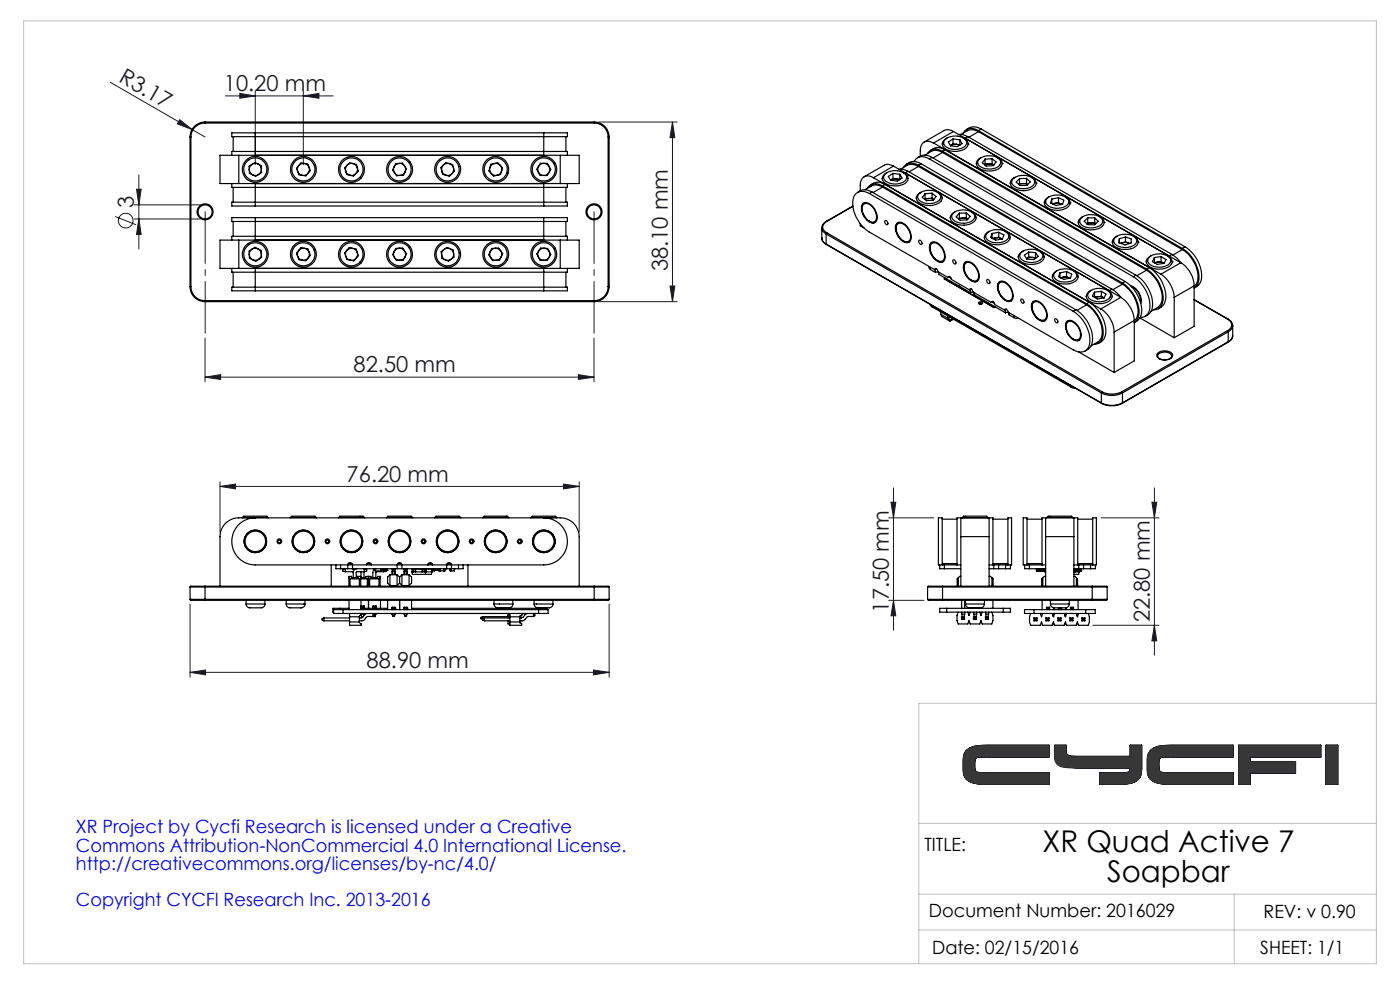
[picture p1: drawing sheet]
<svg xmlns="http://www.w3.org/2000/svg" width="297mm" height="210mm" viewBox="0 0 297 210" stroke-linecap="round" stroke-linejoin="round" font-family="sans-serif">
<g fill="none" stroke="#191924" stroke-width=".21">
<path d="M23.4 17.5l20.1 11.6M50.9 19.8l3.3 .5-3.3 .5zM54.2 19.3v15.7M64.3 19.3v15.7M29.5 37.1v15.7M38.1 25.4l2.6 2.1-3.1-1.2zM47.8 20.3h22.9M64.3 20.3l3.4-.5v1zM127 25.9h16.7M142.7 25.9l.5 3.3h-1.1zM142.7 25.9v38.1M24.4 45.9l4.5 1.8"/>
<path d="M28.5 43.5h14M28.5 46.5h14M29 40.1h1l-.5 3.4zM29.5 46.5l.5 3.2h-1zM43.5 71.7v9.3M122.7 79.5l3.3 .5-3.3 .5zM126 71.7v9.3M127 64h16.7M142.1 60.7h1.1l-.5 3.3zM43.5 80l3.3-.5v1zM43.5 80h82.5M46.7 103.2l3.3-.5v1z"/>
<path d="M46.7 102.2v10.6M46.7 103.2h76.2M119.6 102.7l3.3 .5-3.3 .5zM122.9 102.2v10.6M188.5 109.8h9.6M189 106.5h1l-.5 3.3zM189.5 103.5v30.2M233.6 109.8h12.3M244.4 106.5h1l-.5 3.3zM244.9 103.5v35.5M40.3 128.1v15.5M129.2 128.1v15.5"/>
<path d="M188.5 127.3h7.5M189.5 127.3l.5 3.3h-1zM231.8 132.6h14.1M244.9 132.6l.5 3.4h-1zM40.3 142.6l3.3-.5v1zM40.3 142.6h88.9M125.9 142.1l3.3 .5-3.3 .5zM209.3 158.1a7.1 7.1 0 0 0-4.4 1.1l-.4 .8-.2 1.1M209.3 158.1a6.8 6.8 0 0 0-4.2 1l-.5 .6-.3 1.4M209.3 158.1h13.2v2.5h-13.2M223.7 158.1v1.5a2.49 2.49 0 0 0 2.5 3.2l13.5 .1M223.7 158.1v.9a3.1 3.1 0 0 0 2.4 3.7l2.2 .2h11.4"/>
<path d="M223.7 158.1h2.5v1.5M226.2 159.6v.1a.99 .99 0 0 0 1.1 .7h1M226.2 159.6l.1 .4a1.53 1.53 0 0 0 1.4 .4h.6M248.4 158.1a7.1 7.1 0 0 0-4.4 1.1l-.6 1.2v.7M248.4 158.1a6.8 6.8 0 0 0-4.2 1l-.5 .6-.3 1.4M248.4 158.1h13.2v2.5h-13.2M262.7 158.1h17.5v2.5h-15v.9h9.6v2.5h-9.6v2.4h-2.5zM281.3 158.1h2.5v8.3h-2.5zM204.3 163.4a2.61 2.61 0 0 0 2.3 2.7l2.7 .3M204.3 163.4a2.76 2.76 0 0 0 2.9 2.9l2.1 .1M204.3 161.1v2.3M206.8 162.8l.1 .6a2.7 2.7 0 0 0 2.4 .5"/>
<path d="M206.8 162.8a.92 .92 0 0 0 1 1.1h1.5M206.8 161.7v1.1M209.3 160.6l-2.1 .1-.3 .3-.1 .7M209.3 160.6h-1a1.06 1.06 0 0 0-1.4 .6l-.1 .5M209.3 163.9h13.2v2.5h-13.2M228.3 160.4h11.4v-2.3h2.5v4.9M237.2 163.9h-3.9v2.5h3.9M239.7 162.9l-.1 .6-.1 .3-2.3 .1M239.7 162.9l-.1 .7a1.44 1.44 0 0 1-1.4 .3h-1M242.2 163a2.68 2.68 0 0 1-2.2 3.1l-2.8 .3M242.2 163a2.78 2.78 0 0 1-2.9 3.3l-2.1 .1M243.4 161.1v2.3"/>
<path d="M243.4 163.4a2.61 2.61 0 0 0 2.2 2.7l2.8 .3M243.4 163.4a2.76 2.76 0 0 0 2.9 2.9l2.1 .1M245.9 162.4v1a2.7 2.7 0 0 0 2.5 .5M245.9 162.4a1.06 1.06 0 0 0 .9 1.5h1.6M245.9 161.7v.7M248.4 160.6l-2.2 .1-.2 .3-.1 .7M248.4 160.6h-1a1.06 1.06 0 0 0-1.5 .6v.5M248.4 163.9h13.2v2.5h-13.2"/>
<circle cx="26.7" cy="46.8" r="1.56"/>
</g>
<path d="M43.5 44.9v25.8M126 44.9v25.8" fill="none" stroke="#191924" stroke-width=".21" stroke-dasharray="15.2 1.3 1.3 1.3" stroke-dashoffset="4.3"/>
<path d="M5 4.4h287v200h-287zM292 149.2h-97.1v55.2M194.9 174.7h97.1M194.9 197.3h97.1M194.9 189.7h97.1M261.8 189.7v14.7" fill="none" stroke="#c0c0c0" stroke-width=".21"/>
<g fill="#191924">
<path d="M38.1 25.4l2.6 2.1-3.1-1.2z"/>
<path d="M43.5 80l3.3-.5v1zM122.7 79.5l3.3 .5-3.3 .5z"/>
<path d="M46.7 103.2l3.3-.5v1zM119.6 102.7l3.3 .5-3.3 .5zM40.3 142.6l3.3-.5v1zM125.9 142.1l3.3 .5-3.3 .5z"/>
<path d="M142.7 25.9l.5 3.3h-1.1zM142.1 60.7h1.1l-.5 3.3zM29 40.1h1l-.5 3.4zM29.5 46.5l.5 3.2h-1zM244.4 106.5h1l-.5 3.3zM244.9 132.6l.5 3.4h-1zM189 106.5h1l-.5 3.3zM189.5 127.3l.5 3.3h-1z"/>
<path d="M50.9 19.8l3.3 .5-3.3 .5zM64.3 20.3l3.4-.5v1z"/>
</g>
<path d="M205 159.1a7.1 7.1 0 0 1 4.3-1h13.2v2.5h-14.8l-.8 .3-.1 .7 .1 1.8 .5 .5h15.1v2.5l-14.7-.1a3.1 3.1 0 0 1-3.4-2.2v-3.7zM223.7 158.1h2.5v1.6l.1 .3 .4 .3 1.1 .1h11.9v-2.3h2.5v4.9a2.83 2.83 0 0 1-3 3.3l-5.9 .1v-2.5h5.9l.4-.3 .1-.7h-11.6a5 5 0 0 1-4-.9l-.3-.5-.1-1zM281.3 158.1h2.5v8.3h-2.5zM244.1 159.1a7 7 0 0 1 4.3-1h13.2v2.5h-15.1l-.5 .3-.1 2.3a1.01 1.01 0 0 0 1.4 .7h14.3v2.5l-14.8-.1a3.1 3.1 0 0 1-3.4-2.2v-3a2.6 2.6 0 0 1 .7-2zM262.7 158.1h17.5v2.5h-15v.9h9.6v2.5h-9.6v2.4h-2.5z" fill-rule="evenodd" fill="#373737"/>
<g fill="none" stroke="#000" stroke-width=".25">
<path d="M40.3 29.1h.2M40.3 29.1v31.7M40.5 29.1v31.7M43.5 25.9v.2M43.5 25.9a3.1 3.1 0 0 0-3.2 3.2M43.5 26.1a2.95 2.95 0 0 0-3 3M43.5 26.1h82.5M43.5 25.9h82.5M49.2 32.9v-.8h71.2v.8M49.2 38.9v.8h71.2v-.8M49.5 29v3.1M49.5 39.7v3.2"/>
<path d="M50.7 32.9h-4v6h4M50.7 32.9h68.2M50.7 38.9h68.2M50.7 32.9v6M52.8 35.3l1.3-.8 1.3 .6 .1 1.5-1.3 .8-1.3-.6zM54.2 28.2h-5v.8h71.2v-.8h-5M54.2 28.2v4.7M54.2 38.9v4.8M54.2 28.2h61.2M63.9 34.6l1.4 .2 .5 1.4-.9 1.1-1.5-.2-.5-1.4zM74.2 34.5l1.4 .4 .4 1.4-1 1.1-1.4-.4-.5-1.4zM83.9 34.7l1.5-.1 .8 1.2-.6 1.3-1.5 .2-.8-1.2z"/>
<path d="M94.6 34.5l1.4 .4 .4 1.4-1.1 1.1-1.4-.4-.4-1.4zM104.1 34.8l1.5-.3 1 1.1-.4 1.4-1.5 .4-1-1.1zM114.7 34.6l1.4 .1 .7 1.3-.7 1.2h-1.5l-.7-1.3zM115.4 28.2v4.7M115.4 38.9v4.8M118.9 32.9h4v6h-4M118.9 32.9v6M120.1 29v3.1M120.1 39.7v3.2M126 25.9v.2M126 26.1a2.95 2.95 0 0 1 3 3M126 25.9a3.2 3.2 0 0 1 3.2 3.2"/>
<path d="M129 29.1h.2M129 29.1v31.7M129.2 29.1v31.7M184.7 39.2l.7-.4a2.31 2.31 0 0 1 2.4 .3l-.6 .3M185.3 37.7a1.72 1.72 0 0 0-2-.2 1.72 1.72 0 0 0-.8 1.8v1.2M185.3 37.7l48.2 27.8M187.1 37.8v.1M187.2 39.7a2.13 2.13 0 0 0-2.3-.2l-1.4 .7M187.2 39.4a2.13 2.13 0 0 0-3.2 .6M187.2 39.7l43.3 25M187.2 39.4l43.3 25M187.2 39.7l-2 1.1"/>
<path d="M187.8 36.9a3.4 3.4 0 0 1 4.4 .3 1.16 1.16 0 0 1-.9 1.6 3.4 3.4 0 0 1-3.7-.7 .93 .93 0 0 1 .2-1.2zM188.2 36.6a1.24 1.24 0 0 0-1 1.1 1.24 1.24 0 0 0 .8 1.3 3.8 3.8 0 0 0 4.4-.5 1.27 1.27 0 0 0-.8-1.9M188.9 38.2h.1M189.4 36.8l-.9 .6 .4 .8M189.4 36.8l1.5 .2M189.4 36.8v1.1M189.4 37.9l-.5 .3M189.4 37.9l.8 .1M189.5 35.2a1.98 1.98 0 0 0-1.9-.1l-4.3 2.4M189.5 35.2l48.3 27.9M189.5 35.2l-4.2 2.5M190.2 38l.6 .2"/>
<path d="M190.2 38l-1.3 .2M190.2 38l.7 .1M190.7 35.9a2.67 2.67 0 0 1 1.9 .4M190.9 37l.4 .8-.9 .6-1.5-.2M190.9 38.1h.1M190.9 37v1.1M192.6 36.3l-.6 .4M192.6 36.3l43.3 25M192.7 37.8v.1M194.8 35.1a2.08 2.08 0 0 0-3.2 .5M194.8 35.3a2.34 2.34 0 0 0-2.3-.2l-1.4 .8M194.8 35.1l43.3 24.9"/>
<path d="M194.8 35.3l43.3 25M194.8 35.3l-2 1.2M195.2 33.2a2.36 2.36 0 0 1 2.5 .2M195.2 33.2l-.5 .3M195.4 34.7a2.49 2.49 0 0 0-3.1 .1M195.4 34.7l-.6 .4M195.4 34.7l43.3 25M197.2 33.7a2.1 2.1 0 0 0-3.3 .5M197.2 33.7l43.2 25M197.7 33.4l-.5 .3M197.7 33.4l43.3 25M198 30.3a1.72 1.72 0 0 0-2-.2 1.72 1.72 0 0 0-.8 1.9v1.2"/>
<path d="M198 30.3l48.3 27.9M199.9 30.5h.1M200 32.3a2.34 2.34 0 0 0-2.4-.2l-1.4 .8M200 32.1a2.16 2.16 0 0 0-3.3 .5M200 32.3l43.2 25M200 32.1l43.2 25M200 32.3l-2.1 1.2M200.5 29.6a3.3 3.3 0 0 1 4.5 .2 1.16 1.16 0 0 1-.9 1.6 3.4 3.4 0 0 1-3.8-.7 .88 .88 0 0 1 .2-1.1zM200.5 31.8a2.49 2.49 0 0 0-3.1 0M200.5 31.8l-.5 .3M200.5 31.8l43.3 25M200.9 29.3a1.25 1.25 0 0 0-1 1.1 1.25 1.25 0 0 0 .8 1.2 3.9 3.9 0 0 0 4.5-.5 1.27 1.27 0 0 0-.8-1.8"/>
<path d="M201.7 30.9h-.1M202.2 29.5l-1 .6 .4 .8M202.2 29.5l1.4 .2M202.2 29.5v1M202.2 30.5l-.5 .4M202.2 30.5l.7 .1M202.3 27.9a2.16 2.16 0 0 0-2-.2l-4.3 2.5M202.3 27.9l48.2 27.8M202.3 27.9l-4.3 2.4M202.9 30.6l.6 .2M202.9 30.6l-1.2 .3M202.9 30.6l.7 .1"/>
<path d="M203.4 28.5a2.84 2.84 0 0 1 1.9 .5M203.6 29.7l.5 .8-1 .6-1.5-.2M203.6 30.7l.1 .1M203.6 29.7v1M205.3 29l-.5 .3M205.3 29l43.3 25M205.4 30.5h.1M207.1 34.7h.1M207.6 27.7a2.08 2.08 0 0 0-3.2 .5M207.6 27.9a2.42 2.42 0 0 0-2.4-.2l-1.4 .8M207.6 27.7l43.2 25M207.6 27.9l43.2 25"/>
<path d="M207.6 27.9l-2.1 1.2M207.6 33.9a3.4 3.4 0 0 1 4.5 0 1.19 1.19 0 0 1-1 1.8 3.1 3.1 0 0 1-3.6-1l-.1-.3zM208.1 33.4a1.29 1.29 0 0 0-1 1.4 1.29 1.29 0 0 0 1.1 1.2 3.5 3.5 0 0 0 4.3-.9 1.3 1.3 0 0 0-.9-1.7M208.1 27.4a2.56 2.56 0 0 0-3 .1M208.1 27.4l-.5 .3M208.1 27.4l43.3 24.9M209 33.8v1M209 34.8l-.1 .2M210.5 34.7l.3 .3-.7-.2-1.1 .2M210.5 33.7v1M210.5 33.7l-1.5 .1M210.5 33.7l.8 .7-.6 .7-1.5 .1-.8-.7 .6-.7"/>
<path d="M210.5 34.7l-1.5 .1M212.6 34.7h.1M214.3 38.9h.1M214.9 37.9a3.5 3.5 0 0 1 4.5 .3 1.31 1.31 0 0 1-1.3 1.7 2.92 2.92 0 0 1-3.5-1.1zM215.3 37.6a1.3 1.3 0 0 0-1 1.4 1.3 1.3 0 0 0 1.3 1.2 3.4 3.4 0 0 0 4.2-1.1 1.5 1.5 0 0 0-1-1.5M216.3 38.9l-.2 .2 .8-.2 1.1 .2M216.3 38.9h1.5M216.3 37.9v1M217.8 37.8l.7 .8-.7 .7-1.4 .1-.8-.8 .7-.7M217.8 37.8l-1.5 .1M217.8 38.9l.2 .2M217.8 37.8v1.1"/>
<path d="M219.8 38.9h.1M49.2 56.9v.8h71.2v-.8M49.2 50.9v-.8h71.2v.8M49.5 47v3.1M49.5 57.7v3.2M50.7 50.9h-4v6h4M50.7 56.9h68.2M50.7 50.9h68.2M50.7 50.9v6M52.8 53.3l1.3-.9 1.3 .7 .1 1.5-1.2 .8-1.4-.7zM54.2 43.7h-5v-.8h71.2v.8h-5M54.2 46.2h-5v.8h71.2v-.8h-5"/>
<path d="M54.2 46.2v4.7M54.2 56.9v4.8M54.2 43.7h61.2M54.2 46.2h61.2M63.8 52.6l1.5 .2 .5 1.4-.9 1.1-1.5-.2-.5-1.4zM74.1 52.5l1.4 .3 .5 1.4-1 1.1-1.4-.3-.5-1.4zM84 52.7l1.4-.1 .9 1.3-.8 1.3h-1.4l-.8-1.2zM93.6 53.4l1.2-.9 1.3 .5 .2 1.5-1.2 .9-1.3-.6zM104.4 52.7l1.4-.1 .8 1.2-.6 1.4-1.5 .1-.8-1.3zM114.7 52.6l1.5 .1 .6 1.3-.7 1.2h-1.5l-.7-1.3zM115.4 46.2v4.7M115.4 56.9v4.8"/>
<path d="M118.9 50.9h4v6h-4M118.9 50.9v6M120.1 47v3.1M120.1 57.7v3.2M174.3 50.4a1.46 1.46 0 0 0 1 1.4M174.3 48.4v2.1a1.47 1.47 0 0 0 1 1.3M175.3 51.8h.1M175.3 49.6l58.3 33.8M175.3 51.8l58.3 33.7M175.3 49.6v2.2M175.3 46.9a1.43 1.43 0 0 0-1 1.4 1.43 1.43 0 0 0 1 1.3M175.3 46.9l.1 .1"/>
<path d="M175.3 51.8l58.4 33.7M175.4 47a1.26 1.26 0 0 0-.9 1.2 1.26 1.26 0 0 0 .9 1.2M175.4 49.4l-.1 .2M175.4 49.4l58.4 33.7M180.9 43.7l-5.6 3.2M180.9 43.8l-5.5 3.2M182.5 40.5a2.36 2.36 0 0 1 2.5 .2M182.5 40.5l-.6 .3M182.5 47.4v.5l.8 .5M183 43.6a1.06 1.06 0 0 1 1.7 0 2.73 2.73 0 0 1 .9 3.3 1.91 1.91 0 0 1-2.4-1.3l-.3-.9zM183.1 43.2a1.56 1.56 0 0 1 2.2 .7 2.59 2.59 0 0 1 .5 3.2 1.37 1.37 0 0 1-1.9-.4 2.97 2.97 0 0 1-.8-3.5zM183.3 43.1a2.49 2.49 0 0 0 .5 3.4 1.71 1.71 0 0 0 1.9 .7"/>
<path d="M184.4 41.1a2.13 2.13 0 0 0-2.3-.3 2.13 2.13 0 0 0-1.2 2 7.6 7.6 0 0 0 3.5 6.4l13.9 8M184.4 41.1l43.3 24.9M185 40.7l-.6 .4M185 40.7l43.2 25M187.8 46.8a.51 .51 0 0 1 .5 .3 .51 .51 0 0 1-.1 .6l-.4-.3zM190.3 47.4a1.37 1.37 0 0 1 1.9 .4 2.97 2.97 0 0 1 .8 3.5 1.56 1.56 0 0 1-2.2-.8 2.6 2.6 0 0 1-.5-3.1zM190.4 47.5a1.55 1.55 0 0 1 2.2 1l.5 1.3a1.09 1.09 0 0 1-.4 1.4 1.09 1.09 0 0 1-1.4-.3 3 3 0 0 1-1-3.2zM190.5 47.3a2.79 2.79 0 0 0 1.2 3.9l.5 .2 .7-.1M194.4 42h.1M194.9 41.2a3.3 3.3 0 0 1 4.6 .3 1.33 1.33 0 0 1-1.2 1.5 3.1 3.1 0 0 1-3.6-.9v-.3zM194.9 51a.47 .47 0 0 1 .6 .2 .47 .47 0 0 1-.1 .6l-.4-.3zM195.4 40.8a1.29 1.29 0 0 0-1 1.3 1.29 1.29 0 0 0 1.1 1.2 3.6 3.6 0 0 0 4.3-.9 1.31 1.31 0 0 0-.9-1.6"/>
<path d="M196.3 41.1v1M196.3 42.1l-.1 .2M197 42.1l-.8 .2M197 42.1h-.7M197.1 56.5l.1 .5 .2 .2M197.4 57.2l1 .6M197.4 56.7v.5M197.5 51.5a1.36 1.36 0 0 1 1.9 .4 2.97 2.97 0 0 1 .8 3.5 1.36 1.36 0 0 1-1.9-.4 2.97 2.97 0 0 1-.8-3.5zM197.6 51.7a1.85 1.85 0 0 1 2.5 1.3l.2 .9a1.07 1.07 0 0 1-.4 1.5 1.07 1.07 0 0 1-1.4-.4 2.73 2.73 0 0 1-.9-3.3zM197.7 51.4a2.61 2.61 0 0 0 .8 3.7l.9 .5 .7-.1M197.7 42l.4 .4-.4-.3h-.7M197.7 41l-1.4 .1"/>
<path d="M197.7 41l.9 .7-.6 .8-1.5 .1-.8-.7 .6-.8M197.7 41v1M197.7 42l-.7 .1M198.3 57.2l.1-.2h.2l.4 .6 2.1 1.3M198.4 57.8h.8v.4l6.7 3.9M198.4 57.1v.7M198.5 57.1l.2-.1-.4 .2M199.9 42h.1M200.3 59.2l10.6 6M200.3 59.2l10.6 6.1M200.6 59l-.3 .2M200.9 59.2l-.2 .1"/>
<path d="M201.1 58.9l.1-.3 .3 .1 .3 .6 3.9 2.2M201.3 58.8l.5 .2M201.4 59.5v.3M201.5 58.7l-.4 .2M201.6 46.2h.1M202.1 45.3a3.4 3.4 0 0 1 4.5 .1 1.23 1.23 0 0 1-1.1 1.8 3 3 0 0 1-3.6-1zM202.1 55.2a.47 .47 0 0 1 .6 .2 .47 .47 0 0 1-.1 .6l-.4-.3zM202.6 44.9a1.26 1.26 0 0 0-1 1.2 1.26 1.26 0 0 0 .9 1.3 3.8 3.8 0 0 0 4.4-.7 1.24 1.24 0 0 0-.8-1.8M203.5 45.2v1.1M203.5 46.3l-.1 .2M203.5 46.3h.8M204.3 46.3l-.9 .2"/>
<path d="M204.7 55.7a1.56 1.56 0 0 1 2.2 .7 2.69 2.69 0 0 1 .5 3.2 1.56 1.56 0 0 1-2.2-.8 2.69 2.69 0 0 1-.5-3.1zM204.9 55.8a1.91 1.91 0 0 1 2.4 1.4l.3 .9a1.09 1.09 0 0 1-.5 1.4 1.09 1.09 0 0 1-1.4-.3 3 3 0 0 1-1-3.2zM204.9 55.6a2.79 2.79 0 0 0 1.2 3.9l.5 .2 .7-.1M205 46.2l.3 .3-1-.2M205 45.2l.8 .7-.7 .8h-1.4l-.9-.7 .7-.8M205 45.2h-1.5M205 45.2v1M205 46.2l-.7 .1M207.1 46.2h.1M208.8 50.3v.1M209.3 49.5a3.3 3.3 0 0 1 4.7 .3 1.33 1.33 0 0 1-1.2 1.5 3.1 3.1 0 0 1-3.6-.9l-.1-.3zM209.4 59.3a.56 .56 0 0 1 .5 .8 .56 .56 0 0 1-.5-.8z"/>
<path d="M209.8 49.1a1.29 1.29 0 0 0-1 1.3 1.29 1.29 0 0 0 1.2 1.2 3.6 3.6 0 0 0 4.2-.9 1.39 1.39 0 0 0-.9-1.6M210.5 49.5v1M211.2 50.5l-.6 .2M211.2 50.5l.6-.1 .6 .2M211.2 50.5l-.7 .1M211.9 49.3l-1.4 .2M211.9 49.3l1.1 .5-.3 .9-1.5 .2-1.1-.5 .4-.9M211.9 50.3l.5 .3M211.9 49.3v1M211.9 50.3l-.7 .2M211.9 59.9a1.52 1.52 0 0 1 2.2 .7 2.69 2.69 0 0 1 .5 3.1 1.36 1.36 0 0 1-1.8-.3 2.97 2.97 0 0 1-.9-3.5zM212.1 60a1.93 1.93 0 0 1 2.4 1.4l.3 .9a1.07 1.07 0 0 1-.4 1.4 1.07 1.07 0 0 1-1.5-.3 2.73 2.73 0 0 1-.8-3.4z"/>
<path d="M212.1 59.8a2.01 2.01 0 0 0 0 2.6 2.22 2.22 0 0 0 2.5 1.4M212.4 50.6l.1 .1zM214.3 50.3v.1M216 54.5h.1M216.6 53.6a3.4 3.4 0 0 1 4.5 .2 1.06 1.06 0 0 1-.8 1.5 3.1 3.1 0 0 1-3.9-.8zM217 53.3a1.27 1.27 0 0 0-1 1.2 1.27 1.27 0 0 0 1.1 1.3 3.8 3.8 0 0 0 4.3-.8 1.3 1.3 0 0 0-.9-1.7M218.2 54.5l-.4 .3 1.1-.2M218.2 53.5l1.5 .1M218.2 53.5l-.9 .6 .5 .9 1.5 .1 .9-.7-.5-.8M218.2 53.5v1M218.2 54.5l.7 .1M218.9 54.6l.8 .2"/>
<path d="M218.9 54.6l.8 .1M219.7 54.7h.1M219.7 53.6v1.1M221.5 54.5h.1M221.5 43h.1M222.3 42a3.4 3.4 0 0 1 4.4 .4 1.26 1.26 0 0 1-1.1 1.6 3.3 3.3 0 0 1-3.7-.9 .96 .96 0 0 1 .4-1.1zM222.5 41.8a1.25 1.25 0 0 0-.9 1.1 1.25 1.25 0 0 0 .8 1.3 3.8 3.8 0 0 0 4.4-.6 1.23 1.23 0 0 0-.8-1.8M223.1 42.2v1M223.2 58.7h.1M223.8 43.1l-.4 .2M223.8 43.1h.7l.6 .2M223.8 43.1l-.5 .1"/>
<path d="M224 57.6a3.6 3.6 0 0 1 4.2 .2 1.36 1.36 0 0 1-1.4 2 2.81 2.81 0 0 1-3.2-1.1 .92 .92 0 0 1 .4-1.1zM224.2 57.4a1.28 1.28 0 0 0-1 1.3 1.28 1.28 0 0 0 1.1 1.2 3.6 3.6 0 0 0 4.3-.8 1.35 1.35 0 0 0-.9-1.7M224.5 41.9v1.1M224.5 41.9l-1.4 .3M224.5 41.9l1.2 .6-.3 .8-1.4 .3-1.1-.5 .2-.9M224.5 43l.6 .3M224.5 43l-.7 .1M224.9 57.9v.9M225.1 43.3h.1M225.1 43.3h.2M225.6 58.8l-.5 .2M225.6 58.8h.6l.6 .1"/>
<path d="M225.6 58.8l-.6 .1M226.3 57.6l1.1 .6-.3 .8-1.4 .3-1.1-.6 .3-.8M226.3 57.6l-1.4 .3M226.3 58.7l.5 .2M226.3 57.6v1.1M226.3 58.7l-.7 .1M226.8 58.9l.1 .1M226.8 58.9l.2 .1M227 43h.1M228.7 47.2h.1M228.7 58.7h.1M229.4 46.2a3.4 3.4 0 0 1 4.4 .3 1.14 1.14 0 0 1-.9 1.6 3.3 3.3 0 0 1-3.7-.7 .93 .93 0 0 1 .2-1.2z"/>
<path d="M229.8 45.9a1.26 1.26 0 0 0-1 1.2 1.26 1.26 0 0 0 .9 1.3 3.8 3.8 0 0 0 4.4-.7 1.27 1.27 0 0 0-.9-1.8M230.6 47.5l.6-.2 1.2 .2M230.8 46.2h1.4M230.8 46.2l-.8 .7 .8 .8h1.4l.8-.8-.8-.7M230.8 46.2v1.1M230.8 47.3l-.3 .2M230.8 47.3h1.4M232.2 47.3l.2 .2M232.2 46.2v1.1M234.2 47.2h.1M235.9 51.4h.1M236.5 50.5a3.4 3.4 0 0 1 4.5 .1 1.06 1.06 0 0 1-.7 1.6 3.2 3.2 0 0 1-4-.8v-.4z"/>
<path d="M237 50.1a1.26 1.26 0 0 0-1 1.2 1.26 1.26 0 0 0 1 1.3 3.7 3.7 0 0 0 4.3-.8 1.32 1.32 0 0 0-.8-1.7M237.5 50.7v.8M238.1 51.5l-.3 .1M238.1 51.5h1.3M238.1 51.5l-.4 .1M238.7 59.7a7.5 7.5 0 0 1 3.4 7 2.39 2.39 0 0 1-1.5 1.7M238.7 59.7l-.6 .3M238.8 50.3l1.2 .4v.9l-1.3 .4-1.3-.5 .1-.8M238.8 50.3l-1.3 .4M238.8 51.3l.6 .2M238.8 50.3v1M238.8 51.3l-.7 .2"/>
<path d="M239.4 51.5l.2 .1zM240.4 58.7a7.2 7.2 0 0 1 3.3 7.5 1.84 1.84 0 0 1-1.8 1.1M241 58.4a7.2 7.2 0 0 1 3.3 7.5 2.45 2.45 0 0 1-1.4 1.2M241 58.4l-.6 .3M241.4 51.4h.1M243.2 55.5h.1M243.2 57.3a7.2 7.2 0 0 1 3.3 6.6 3.1 3.1 0 0 1-2.3 2.1M243.2 57.1a7.5 7.5 0 0 1 3.5 7 1.87 1.87 0 0 1-2 1.6M243.2 57.3l-2 1.2M243.8 54.6a3.2 3.2 0 0 1 4.6 .5 1.47 1.47 0 0 1-1.4 1.4 3.2 3.2 0 0 1-3.4-.8 .87 .87 0 0 1 .2-1.1zM243.8 56.8a7.5 7.5 0 0 1 3.4 6.9 2.35 2.35 0 0 1-1.5 1.8M243.8 56.8l-.6 .3"/>
<path d="M244.2 54.2a1.28 1.28 0 0 0-1 1.3 1.28 1.28 0 0 0 1 1.3 3.7 3.7 0 0 0 4.4-.9 1.33 1.33 0 0 0-.9-1.7M244.9 55.7h.1M244.9 54.6l-.4 .9 1 .6 1.4-.2M244.9 54.6v1.1M245.6 55.6l-.6 .2M245.6 55.6l1.2 .2M245.6 55.6l-.7 .1M246.3 58.2a6.5 6.5 0 0 1 2.8 4.9M246.3 54.4l-1.4 .2M246.3 54.4l1.1 .7-.5 .8M246.3 55.5l.5 .3M246.3 54.4v1.1"/>
<path d="M246.3 55.5l-.7 .1M246.8 55.8l.1 .1M248.6 54l1.1 .7 .8 1M248.6 54l-.6 .3M248.7 55.5h.1M250.5 55.7a6 6 0 0 1 2.8 4.9M250.5 55.7l-4.2 2.5M250.8 52.9a6.7 6.7 0 0 1 3.1 7.1l-.6 .7M250.8 52.9l-2 1.2M251.4 52.3a7.2 7.2 0 0 1 3.3 7.5 2.18 2.18 0 0 1-1.4 1.3 2.48 2.48 0 0 0 1.1-2.6 7.6 7.6 0 0 0-3.6-5.8M251.4 52.3l-.6 .4M40.3 60.8h.2"/>
<path d="M40.3 60.8a3.1 3.1 0 0 0 3.2 3.2M40.5 60.8a2.95 2.95 0 0 0 3 3M43.5 63.8v.2M43.5 63.8h82.5M43.5 64h82.5M54.2 61.7h-5v-.8h71.2v.8h-5M54.2 61.7h61.2M126 63.8v.2M129 60.8h.2M129 60.8a2.95 2.95 0 0 1-3 3M129.2 60.8a3.2 3.2 0 0 1-3.2 3.2M197.2 64.5l.6 .6"/>
<path d="M197.8 65.1l29.3 16.9M197.8 64.8v.3M199.6 66.7l1.5 .8M199.6 66.2v.5M199.6 66.7l.2 .4 1.7 1M201.1 67.5v.1M201.1 67.1v.4M201.1 67.6l.4 .3M201.5 67.9v.2M201.6 67.3l-.5 .3M202.1 67.6l-.6 .3M202.3 67.7l-.8 .4"/>
<path d="M202.8 60.3v.3M203.2 60.7v.1M203.2 60.5v.2M203.4 60.6l-.2 .1M203.4 60.7l-.2 .1M203.4 60.8h.1M203.5 60.7h.1M203.6 60.7l-.3 .1M203.9 60.9l-.2 .2M204.8 61.5v.2M205.7 61.5l.1-.2h.3l.3 .6 3.9 2.3M205.9 62.1h.7"/>
<path d="M205.9 61.4v.7M206.1 61.3l-.4 .2M206.1 61.3l-.1 .1M206.6 62v.5M206.6 62.5l-.2 .1M206.6 62.5l6.7 3.8M207.6 64.2a.4 .4 0 0 1 .5-.2 .4 .4 0 0 1 .3 .4l-.5 .1-.3-.1zM208 63.3v.2M208.3 64.4h-.5l.2-.1 .3 .1M209.8 64.3v.2M210.3 64.2l.1-.2h.2l.4 .6 2.1 1.2M210.5 64.1l.5 .3"/>
<path d="M210.6 64l-.3 .2M210.9 65.2v.1M211.1 65l-.2 .2M211.1 65.1l-.2 .2M213.1 65.8l.1-.2h.3l.4 .6 13.8 8a2.12 2.12 0 0 0 2.3 .3 2.12 2.12 0 0 0 1.2-2 7.6 7.6 0 0 0-3.5-6.5M213.3 66.3h.7M213.3 65.7v.6M213.4 65.7l.1-.1-.4 .2M214 66.3v.5l1.1 .6M215.1 67.4l1 .1M215.1 66.9v.5M216.6 63.5a.47 .47 0 0 1 .5 .2 .47 .47 0 0 1-.1 .6l-.4-.3z"/>
<path d="M219.1 64a1.82 1.82 0 0 1 2.5 1.2 2.07 2.07 0 0 1 0 2.9 2.83 2.83 0 0 1-2.8-2.7 1.69 1.69 0 0 1 .3-1.4zM219.3 64.2a1.91 1.91 0 0 1 2.4 1.3l.2 .5a1.23 1.23 0 0 1-.7 1.9 2.89 2.89 0 0 1-2.1-3.5zM219.3 63.9a2.49 2.49 0 0 0 .6 3.4 1.71 1.71 0 0 0 1.9 .7M223.8 67.6a.51 .51 0 0 1 .5 .3 .51 .51 0 0 1-.1 .6l-.4-.3zM226.3 68.2a1.36 1.36 0 0 1 1.9 .4 2.97 2.97 0 0 1 .9 3.5 1.52 1.52 0 0 1-2.2-.8 2.68 2.68 0 0 1-.6-3.1zM226.5 68.3a1.37 1.37 0 0 1 1.9 .6 2.43 2.43 0 0 1 .5 3 1.44 1.44 0 0 1-1.9-.5 2.53 2.53 0 0 1-.5-3.1zM226.5 68.1a2.11 2.11 0 0 0 0 2.6 2.21 2.21 0 0 0 2.5 1.4M228.2 65.7a7.2 7.2 0 0 1 3.4 7.5 2.45 2.45 0 0 1-1.4 1.3M228.2 65.7l-.5 .3M228.8 74.6l7.6 4.4M230.4 62.9h.1M230.5 64.7a6.8 6.8 0 0 1 3.1 7 3.2 3.2 0 0 1-2.1 1.7"/>
<path d="M230.5 64.4a7.5 7.5 0 0 1 3.5 7 1.93 1.93 0 0 1-2 1.7M230.5 64.4l.6-.3a7.6 7.6 0 0 1 3.4 7 2.31 2.31 0 0 1-1.5 1.7M230.5 64.7l-2 1.2M231.1 61.9a3.3 3.3 0 0 1 4.4 .3 1.16 1.16 0 0 1-.9 1.5 3.4 3.4 0 0 1-3.7-.7 .89 .89 0 0 1 .2-1.1zM231.5 61.6a1.27 1.27 0 0 0-1 1.2 1.27 1.27 0 0 0 .9 1.3 3.7 3.7 0 0 0 4.4-.8 1.25 1.25 0 0 0-.9-1.7M232.2 62v1M232.2 63v.1M232.9 62.9l-.6 .2M232.9 62.9l1.2 .2M232.9 62.9l-.7 .1M233.5 65.5a6 6 0 0 1 2.9 4.9M233.6 61.8v1.1"/>
<path d="M233.6 61.8l-1.4 .2M233.6 61.8l1 .6-.4 .8-1.4 .2-1.1-.6 .5-.8M233.6 62.9l.5 .2M233.6 62.9h-.7M234.1 63.1l.1 .1M235.9 61.3l1 .8 .9 1M235.9 61.3l-.6 .4M235.9 62.9h.1M236.4 70.4v8.6M237.8 63.1a6.3 6.3 0 0 1 2.8 4.9M237.8 63.1l-4.3 2.4M238.1 60a7.5 7.5 0 0 1 3.4 7 1.95 1.95 0 0 1-.9 1.4"/>
<path d="M238.1 60.3a7 7 0 0 1 3.2 6.5l-.3 .9-.4 .4M238.1 60.3l-2 1.1M239.9 60.6a3.4 3.4 0 0 1 2.1 3.8M240.1 60.8a3.1 3.1 0 0 1 1.8 3.3M240.6 68l-4.2 2.4M240.6 68v8.5l-4.2 2.5M241.8 67.4l7.3 4.2M245.6 75a2.24 2.24 0 0 1 3.2 .2 1.16 1.16 0 0 1-1.4 1.1 1.43 1.43 0 0 1-2-1.1zM245.6 75.6h.1M248.6 75.5a1.73 1.73 0 0 1-2.6 .6l-.4-.5M248.6 75.5a1.74 1.74 0 0 0-3 0v.1M248.6 75.5v.1"/>
<path d="M249.1 63.1v8.5M253.3 63.6l7.2 4.1M253.3 60.6l-4.2 2.5M253.3 60.6v8.6l-4.2 2.4M253.3 63.6l7.1 4.1M260.4 67.7a1.28 1.28 0 0 1 .9 1.2 1.28 1.28 0 0 1-.9 1.2M260.4 70.1l.2 .3M260.4 67.7h.1M260.4 70.1l-22.4 13M260.5 67.7a1.62 1.62 0 0 1 1 1.3M260.5 72.6l-22.4 12.9M260.6 72.5l-.1 .1"/>
<path d="M260.6 70.4a1.6 1.6 0 0 0 .9-1.3v2.2a1.53 1.53 0 0 1-.9 1.2M260.6 70.4l-22.5 13M260.6 72.5l-22.5 13M260.6 70.4v2.1M261.5 71.3a1.55 1.55 0 0 1-1 1.3M227.1 82l1.1 .4M227.1 81.8v.2M233.6 83.4a5 5 0 0 0 4.5 0M233.6 85.5a5 5 0 0 0 4.5 0M233.6 85.5h.1M233.6 83.4v2.1M233.7 85.5a4.9 4.9 0 0 0 4.4 0"/>
<path d="M233.8 83.1a4.7 4.7 0 0 0 4.2 0M233.8 83.1l-.2 .3M238 83.1l.1 .3M238.1 85.5h.1M238.1 83.4v2.1M51.4 109.8l.3-.3h3.4a2 2 0 0 1 1.8 .3M51.4 109.8h5.5M51.4 109.8h.1M54.2 109.8a5 5 0 0 0-5 5 5 5 0 0 0 5 5h19.6M56.9 109.8h.1M61.6 109.8h5.5M61.6 109.8l.3-.3h4.9l.3 .3"/>
<path d="M61.6 109.8h.1M67.1 109.8h.1M70.3 119.8v4.5M71.3 119.8v.8h.9M71.8 109.8h5.5M71.8 109.8a2.08 2.08 0 0 1 1.9-.3h3.3l.3 .3M71.8 109.8h.1M72.2 119.8v.8M73.8 119.8h1M73.8 119.8a.49 .49 0 0 1 .5-.5 .49 .49 0 0 1 .5 .5M73.8 119.8v.8M73.9 119.5h.7"/>
<path d="M74.8 119.8h9.5M74.8 119.8v.8M77.3 109.8h.1M77.8 119.8a.51 .51 0 0 1 .5-.5 .51 .51 0 0 1 .5 .5M77.9 119.5h.8M82 109.8l.3-.3h4.9l.3 .3M82 109.8h5.5M82 109.8h.1M84.2 119.8v.8M84.3 119.8h1M84.3 119.8a.49 .49 0 0 1 .5-.5 .49 .49 0 0 1 .5 .5M84.3 119.5h.9"/>
<path d="M85.3 119.8v.8M85.3 119.8h9.5M87.5 109.8h.1M90.8 119.8a.49 .49 0 0 1 .5-.5 .49 .49 0 0 1 .5 .5M90.9 119.5h.8M92.2 109.8h5.5M92.2 109.8a2.04 2.04 0 0 1 1.8-.3h3.4l.3 .3M92.2 109.8h.1M94.8 119.8h1M94.8 119.8a.51 .51 0 0 1 .5-.5 .51 .51 0 0 1 .5 .5M94.8 119.8v.8M94.9 119.5h.8"/>
<path d="M95.8 119.8v.8M97.3 119.8v.8M97.7 109.8h.1M98.2 119.8v.8h-.9M99.3 119.8v4.5M102.4 109.8h5.5M102.4 109.8l.3-.3h4.9l.3 .3M102.4 109.8h.1M107.9 109.8h.1M112.6 109.8l.3-.3h3.6a1.66 1.66 0 0 1 1.6 .3M112.6 109.8h5.5M112.6 109.8h.1"/>
<path d="M115.4 109.8a5 5 0 0 1 5 5 5 5 0 0 1-5 5h-19.6M118.1 109.8h.1M199.1 109.8h.8v10h-.8zM199.4 119.8v.8h.9M199.9 119.8h.4M199.9 119.5h3.1M199.9 110.1h3.1M200.3 119.8h3.5M200.3 119.8v.8M203 119.8v-10h7.6v10M203.8 109.8v4M203.8 113.8h6"/>
<path d="M203.8 113.8v10.5M204.1 109.8l.3-.3h4.9l.3 .3M204.1 109.8h5.5M204.1 109.8h.1M209.6 109.8h.1M209.8 109.8v4M209.8 119.8h1M209.8 113.8v10.5M210.6 119.5h3.2M210.6 110.1h3.2M210.8 119.8h1M210.8 119.8v.8"/>
<path d="M211.8 119.8h1.5M211.8 119.8v.8M213.3 119.8h.5M213.3 119.8v.8M213.8 109.8h.8v10h-.8zM214.3 119.8v.8h-1M217.1 109.8h.8v10h-.8zM217.4 119.8v.8h1M217.9 119.8h.5M217.9 119.5h3.2M217.9 110.1h3.2M218.4 119.8h3.4"/>
<path d="M218.4 119.8v.8M221.1 119.8v-10h7.5v10M221.8 109.8v4M221.8 113.8v10.5M221.8 113.8h6M222.1 109.8h5.5M222.1 109.8l.3-.3h3.4a2 2 0 0 1 1.8 .3M222.1 109.8h.1M227.6 109.8h.1M227.8 109.8v4M227.8 119.8h1M227.8 113.8v10.5"/>
<path d="M228.6 119.5h3.2M228.6 110.1h3.2M228.8 119.8v.8h1.1M228.8 119.8h1.1M229.9 119.8h1.5M229.9 119.8v.8M231.4 119.8h.4M231.4 119.8v.8M231.8 109.8h.8v10h-.8zM232.4 119.8v.8h-1M40.3 127.1h3.2M40.3 124.5h3.2"/>
<path d="M40.3 127.1l.2 .2h3M40.3 124.5v2.6M43.5 124.3v.2M43.5 127.1v.2M43.5 124.3h-3.1l-.1 .2M43.5 124.5v2.6M43.5 124.3h82.5M43.5 124.5h82.5M43.5 127.3h82.5M43.5 127.1h82.5M46.7 124.3v-10.5a3.9 3.9 0 0 1 4-4h68.2a3.9 3.9 0 0 1 4 4v10.5M52.2 128.1a1.02 1.02 0 0 0 1.4 .8h1.8a.81 .81 0 0 0 .8-.8"/>
<path d="M52.2 128.1h4M52.2 127.3v.8M56.2 127.3v.8M60.7 128.1a1.07 1.07 0 0 0 1.5 .8h1.4a.91 .91 0 0 0 1.1-.8M60.7 128.1h4M60.7 127.3v.8M64.7 127.3v.8M68.7 131.7h5.5M68.7 131.1h5.5M68.7 131.1l-.4 .2v.2l.4 .2M68.7 131.1v.6M72.1 129h-1.5v.8h.2"/>
<path d="M72.1 129h1.9M72.1 129v.3M72.2 120.6h1.6M72.7 120.8l.5-.2v.7l-.5-.2zM72.8 129.3h-2v.8h2M72.8 129.3v.8M72.8 129.3h41.5M72.8 130.1h41.5M73.2 121.3h1.6l.1 .2M73.8 120.6h1M74 122.5l.3 .3M74 127.3v2"/>
<path d="M74.2 130.1v2.5h2.4v-.3l-.4-.2v-1.4l.4-.3v-.3M74.2 131.9h2M74.2 130.8h2M74.3 122.8h1.9M74.3 122.8v1.5M74.8 120.6l.4 .2M74.8 120.6h9.4M74.9 120.6h.1M74.9 121.5v1M75.7 122.5v-.2h.8v2M75.7 120.6a.85 .85 0 0 0-.8 .9M76 122.3v.2h-1.5v-.2h-.5v2"/>
<path d="M76.2 122.8l.3-.3h1.1v-.2h1.1v.2h1.4v-.2h.5v2M76.2 122.8v1.5M76.4 121.3l.2 .1v1.1M76.5 122.8h1.4M76.6 129h5.6M76.6 127.3v2M76.6 128.5h.7v.5M76.6 130.4l.1 .4h.3M76.6 130.3h.6M76.7 128.8h.4M76.7 128.5v.5M77.1 128.5v.5"/>
<path d="M77.2 121.3v1.2M77.2 128.5v.5M77.2 130.1v.2M77.2 130.3l-.1 .4M77.3 121.3h-1.6l-.1 1.2M77.3 120.6l.5 .2v.3l-.5 .2zM77.9 130.1l-.5 .2-.6 .7-.6 .1M77.9 122.8v1.5M77.9 122.8l.3-.3 .2 .3M78.2 122.3v2M78.2 127.3v1.7M78.4 122.8h2"/>
<path d="M78.4 122.8v1.5M79.1 129v-.5h.7v.5M79.1 130.8h-1.1l-.8 .8-1 .1M79.1 130.1l.3 .2v.3l-.3 .2zM79.2 128.8h.5M79.2 128.5v.5M79.4 130.3h.3M79.4 120.8l-.3 .7v1M79.4 120.7h.1M79.4 121h.1M79.4 121h.2M79.4 120.6v.4"/>
<path d="M79.6 120.6h.1M79.6 121.1h.1M79.6 121.1h1.2M79.6 120.6v.5M79.7 128.5v.5M79.7 130.3l-.1 .5-.4-.1M79.7 130.1v.2M80.4 122.8v1.5M80.6 122.5l-.2 .3M80.7 127.3v1.7M80.8 120.6h.1M80.8 121.1h.1"/>
<path d="M80.8 120.6v.5M81.1 121h.1M81.1 120.6v.4h-.3M81.4 121.3h-1.6l-.1 1.2M81.6 121h.1M81.6 120.7h.1M81.6 120.7l-.2-.1v.7M81.6 121h.5M81.6 120.6v.4M82 121v.1l-.6 .2M82.1 121h.1M82.1 120.6v.4"/>
<path d="M82.2 127.3v2M82.7 121.9l-.5 .5v1.3l.5 .5M82.7 121.9v2.3M82.7 124.2h1.5M82.7 121.9h1.5M83.1 129h.1M83.1 129.3v-.5h.7v.5M83.2 121.3v.5M83.2 130.2h.1M83.2 121.3h.6M83.2 121.8v.1M83.2 124.2v.1"/>
<path d="M83.2 130.1v.1M83.2 121.8h.6M83.2 130.2h.6l-.2 .5h-.2zM83.3 129.1h.4M83.3 120.7v.4M83.3 128.8v.5M83.3 120.7l-.1-.1v.7M83.3 121.1l-.1 .2M83.3 120.7h.4M83.3 121.1h.4M83.4 130.7h.2M83.7 120.7v.4"/>
<path d="M83.7 128.8v.5M83.7 120.7l.1-.1v.7M83.7 121.1l.1 .2M83.8 130.2h.1M83.8 129h.1M83.8 121.3v.5M83.8 121.8v.1M83.8 124.2v.1M83.8 130.1v.1M84.2 120.6h1.1M84.2 121.9v2.3M84.2 121.9l.6 .5"/>
<path d="M84.8 122.4v1.3M84.8 127.3v2M84.8 123.7l-.6 .5M84.8 123.7l.5 .5M85.3 120.6h9.5M85.3 121.9v2.3M85.3 124.2h1.5M85.3 121.9h1.5M85.3 121.9l-.5 .5M85.7 129h.1M85.7 129.3v-.5h.7v.5M85.7 121.3v.5"/>
<path d="M85.7 121.3h.7M85.7 121.8v.1M85.7 124.2v.1M85.7 130.1v.1M85.7 121.8h.7M85.7 130.2l.2 .5h.3l.2-.5M85.7 130.2h.7M85.8 129.1h.4M85.8 120.7v.4M85.8 128.8v.5M85.8 120.7l-.1-.1v.7M85.8 120.7h.4"/>
<path d="M85.8 121.1h.4M85.8 121.1l-.1 .2M86.2 120.7v.4M86.2 128.8v.5M86.2 120.7l.2-.1v.7M86.2 121.1l.2 .2M86.4 129h.1M86.4 121.3v.5M86.4 121.8v.1M86.4 124.2v.1M86.4 130.1v.1M86.8 121.9l.5 .5v1.3l-.5 .5"/>
<path d="M86.8 121.9v2.3M87.3 129h27.3M87.3 127.3v2M87.3 121.3h4.4M87.3 121.3l.2 .5h4l.2-.5M87.5 120.6l-.2 .7M87.7 120.7v.1M87.7 121.2v.1M87.7 120.6v.1M87.7 120.8v.4M87.7 120.7h.5M87.7 120.8h.5"/>
<path d="M87.7 121.2h.5M88.2 120.7v.1M88.2 121.2v.1M88.2 120.6v.1M88.2 120.8v.4M88.6 120.6h.1M89.1 120.6h.1M89.5 120.6h.1M89.5 120.7v.1M89.5 121.2v.1M89.5 120.7h.5M89.5 120.6v.1"/>
<path d="M89.5 120.8v.4M89.5 120.8h.5M89.5 121.2h.5M90 120.7v.1M90 121.2v.1M90 120.6v.1M90 120.8v.4M90.3 120.7h.1M90.3 120.6v.7M90.3 120.8h.1M90.3 121.2h.1M90.3 121.3l-.1 .5"/>
<path d="M90.4 120.7v.1M90.4 121.2v.1M90.4 120.6v.1M90.4 120.8v.4M90.8 120.6h.1M91.3 120.6h.1M91.6 120.6l.1 .7M91.6 121.1h.6M91.8 121h.1M91.8 120.7h.1M91.8 120.6v.4M92.2 121.1h.1"/>
<path d="M92.2 121v.1M92.3 121h.1M92.3 120.6v.4M92.8 121h.1M92.8 120.6v.4h-1M93.1 120.6v.5h1.3M93.3 120.6h.1M93.3 121.1h.1M93.3 120.6v.5M94.2 120.6h.1M94.2 121.1h.1M94.2 120.6v.5"/>
<path d="M94.4 120.6h.1M94.4 121.1h.1M94.4 120.6v.5M94.8 120.6h1M95.5 120.6h.1M95.5 121.1h.1M95.5 120.6v.5M95.5 121.1h.9M95.8 120.6h1.5M96.4 120.6h.1M96.4 121.1h.1M96.4 120.6v.5"/>
<path d="M102.4 130.8h5.4M102.4 130.8l-.4 .2v.2l.4 .2M102.4 130.8v.7l.4 .2M102.8 131.7h5.4M102.8 131.1h5.4M102.8 131.1l-.4 .2M102.8 131.1v.6M104.8 128.1a1.07 1.07 0 0 0 1.5 .8h1.4a.91 .91 0 0 0 1.1-.8M104.8 128.1h4M104.8 127.3v.8M107.8 131.7v.7h.4M107.8 130.1v1"/>
<path d="M107.8 130.6h.4M108.2 130.1v2.5h2.5v-.3l-.4-.2M108.2 131.9h2.1M108.2 130.8h2.1M108.8 127.3v.8M110.3 132h.1M110.7 130.1v.3l-.4 .3v1.4M110.9 130.2l-.6 .6M110.9 130.1v.1M112 130.1l-.6 .2-.6 .7-.5 .1M113.2 130.8h-1.2l-.8 .8-.9 .1M113.2 130.1l.3 .2v.3l-.3 .2z"/>
<path d="M113.3 128.1a1 1 0 0 0 1.4 .8h1.8a.81 .81 0 0 0 .8-.8M113.3 128.1h4M113.3 127.3v.8M114.3 129.3h2v.8h-2M114.3 129.3v.8M114.6 129h1.5v.3M114.6 129v.3M117.3 127.3v.8M126 127.1h3.2M126 124.5h3.2M126 127.1v.2M126 124.3v.2"/>
<path d="M126 124.3h3.1l.1 .2M126 124.5v2.6M129.2 127.1l-.2 .2h-3M129.2 124.5v2.6M196.8 127.1h3.2M196.8 124.5h3.2M196.8 127.1l.2 .2h3M196.8 124.5v2.6M200 127.1v.2M200 124.3v.2M200 124.3h-3.1l-.1 .2M200 124.3h31.7"/>
<path d="M200 124.5h31.7M200 127.3h31.7M200 127.1h31.7M200 124.5v2.6M200.3 120.6h3.5M200.8 129h-1.4v.8h1.4M200.8 129h12M200.8 129.8h12M200.8 129v.8M203.3 129.8l-.3 .8v1l.3 .8h2l.3-.8 .2 .8h2.1l.2-.8 .3 .8h2l.2-.8v-1l-.2-.8M203.3 122.5l-.2 .3v1.5M203.3 122.5v1.8"/>
<path d="M203.8 122.3l-.5 .2M204 130.8h.6M204 130.8v.6M204 130.8l.2 .2M204 131.4h.6M204 130.3h.6M204 130.3l.2 .5M204 127.3v1.7M204 129.8v.5M204.2 131h.2M204.2 131.2h.2M204.2 131v.2"/>
<path d="M204.2 131.2l-.2 .2M204.4 131v.2M204.4 131.2l.2 .2M204.6 130.8l-.2 .2M204.6 130.8v.6M204.6 130.3l-.1 .5M204.6 127.3v1.7M204.6 129.8v.5M204.8 128.1a.98 .98 0 0 0 1.3 .8h1.4a.98 .98 0 0 0 1.3-.8M204.8 128.1h4M204.8 127.3v.8M205.3 129.8l.3 .8 .2-.8"/>
<path d="M205.6 128.9v.1M206.5 130.8h.7M206.5 131.4h.7M206.5 130.8v.6M206.5 130.8l.2 .2M206.6 130.3h.6M206.6 130.3l.1 .5M206.6 129.8v.5M206.7 131h.2M206.7 131.2h.2M206.7 131.2l-.2 .2M206.7 131v.2"/>
<path d="M206.9 131.2l.3 .2M206.9 131v.2M207.2 130.8l-.3 .2M207.2 130.8v.6M207.2 130.3l-.2 .5M207.2 129.8v.5M207.9 129.8l.2 .8 .3-.8M208.1 128.9v.1M208.8 127.3v.8M209.1 130.8h.6M209.1 130.8v.6M209.1 131.4h.6"/>
<path d="M209.1 130.8l.1 .2M209.1 130.3h.6M209.1 130.3l.1 .5M209.1 129.8v.5M209.2 131h.3M209.2 131.2h.3M209.2 131.2l-.1 .2M209.2 131v.2M209.5 131.2l.2 .2M209.5 131v.2M209.7 130.8v.6M209.7 130.8l-.2 .2"/>
<path d="M209.7 130.3l-.1 .5M209.7 129.8v.5M209.8 122.3h.3l.3 .2M209.8 120.6h1M210.4 122.5v1.8M210.4 122.5l.3 .3v1.5M210.6 127.3v1.7M210.8 120.6h1M211.8 120.6h1.5M212.8 129h1.5v.8h-1.5M212.8 129v.8M218.4 120.6h3.4"/>
<path d="M218.7 130.1l-.3 .7v1.1l.3 .7h2l.2-.7 .3 .7h2.1l.2-.6M219.4 129.3h-2.1v.8h2.1M219.4 131.7h.6M219.4 131.1h.6M219.4 129.3h10.9M219.4 130.1h10.9M219.4 131.1l.1 .2M219.4 129.3v.8M219.4 131.1v.6M219.5 131.5l-.1 .2M219.5 131.3h.3M219.5 131.5h.3"/>
<path d="M219.5 131.3v.2M219.8 131.5l.2 .2M219.8 131.3v.2M219.9 120.6h.1M219.9 121.1h.1M219.9 121.1h1.5M219.9 120.6v.5M219.9 120.7v.4M220 131.1l-.2 .2M220 131.1v.6M220.1 121.1h.1M220.2 120.6h.1"/>
<path d="M220.2 121.1h.1M220.3 120.6h.1M220.3 121.1h.1M220.4 120.6h.1M220.4 121.1h.1M220.5 120.6h.1M220.7 130.1l.2 .7 .3-.7M221.1 120.6h.1M221.1 127.3v2M221.1 121.1h.1M221.2 121.1h.1M221.2 122.5v1.8"/>
<path d="M221.2 122.5l-.2 .3v1.5M221.4 120.7l.2-.1v.7l-.2-.2zM221.4 120.6h.1M221.4 120.6v.1M221.6 121.3h.2M221.8 122.3h-.3l-.3 .2M221.9 131.7h.6M221.9 131.1h.6M221.9 131.1v.6M221.9 131.1l.2 .2M222 129.3v-.5h.7v.5M222.1 131.3v.2"/>
<path d="M222.1 131.3h.3M222.1 131.5h.3M222.1 131.5l-.2 .2M222.1 129.1h.4M222.1 128.8v.5M222.4 131.5l.1 .2M222.4 131.3v.2M222.5 128.8v.5M222.5 131.1v.6M222.5 131.1l-.1 .2M222.6 128.8v.5M222.8 128.1a.78 .78 0 0 0 .8 .8"/>
<path d="M222.8 128.1h4M222.8 127.3v.8M223.2 130.1l.3 .7 .2-.7M223.3 130.2h.4M223.3 130.2l.2 .5M223.3 130.1v.1M223.5 130.7v.1M223.6 128.9v.4M224.4 131.7h.7M224.4 131.1h.7M224.4 131.1l.2 .2M224.4 131.1v.6"/>
<path d="M224.5 128.9v.4M224.6 131.3h.3M224.6 131.5h.3M224.6 131.5l-.2 .2M224.6 131.3v.2M224.7 129.1h.4M224.7 128.9v.4M224.9 131.5l.2 .2M224.9 131.3v.2M225.1 128.9v.4M225.1 131.1v.6M225.1 131.1l-.2 .2"/>
<path d="M225.2 128.9v.4M225.8 130.1l.2 .7 .3-.7M225.8 130.2l.3 .6M225.8 130.2h.4M225.8 130.1v.1M226.1 132l-.3 .6h-2.1l-.2-.7-.3 .7M226.2 128.9v.4M226.8 128.1a1.03 1.03 0 0 1-1.4 .8h-1.8M226.8 127.3v.8M227 131.7h.6M227 131.1h.6M227 131.1l.2 .2"/>
<path d="M227 131.1v.6M227.1 129.3v-.5h.7v.5M227.2 131.3h.2M227.2 131.5h.2M227.2 131.3v.2M227.2 131.5l-.2 .2M227.2 129.1h.4M227.2 128.8v.5M227.4 131.5l.2 .2M227.4 131.3v.2M227.6 128.8v.5M227.6 131.1v.6"/>
<path d="M227.6 131.1l-.2 .2M227.8 122.3h.3l.5 .5v1.5M227.8 121.1h1.2M228 120.6v.1M228.1 121.1v.2l.3-.2M228.2 120.6v.1M228.3 120.6h.1M228.3 130.1l.3 .7 .2-.7M228.4 130.1l.2 .7M228.4 122.5v1.8M228.6 120.6h.1M228.6 132l-.2 .6h-2.1l-.3-.7-.2 .7"/>
<path d="M228.7 120.6h.1M228.7 121.1h.1M228.7 127.3v2M228.9 121.1l-.1 .7h-1M229 120.6h.1M229 121.1h.1M229 121h.1M229 120.6v.5M229 120.6l-.1 .6M229.1 121.1h.2M229.1 120.6l-1.3 .1M229.2 120.6l-.2 .2"/>
<path d="M229.2 120.7v.4M229.3 121.1h.1M229.3 120.7v.4M229.4 120.6l-.3 .1-.1 .6h-1.2M229.5 131.7h.7M229.5 131.1h.7M229.5 131.1l.2 .2M229.5 131.1v.6M229.7 131.3h.3M229.7 131.5h.3M229.7 131.5l-.2 .2M229.7 131.3v.2"/>
<path d="M229.9 120.6h1.5M230 131.5l.2 .2M230 131.3v.2M230.2 131.1l-.2 .2M230.2 131.1v.6M230.3 129.3h2v.8h-2M230.3 129.3v.8M230.9 130.1l.2 .7v1.1l-.2 .7h-2.1l-.2-.7-.3 .7M231.7 127.1v.2M231.7 127.1h3.2M231.7 124.5h3.2M231.7 124.3v.2"/>
<path d="M231.7 124.3h3.1l.1 .2M231.7 124.5v2.6M234.9 127.1l-.2 .2h-3M234.9 124.5v2.6"/>
<circle cx="54.2" cy="35.9" r="1.27"/>
<circle cx="54.2" cy="36" r="2.74"/>
<circle cx="54.2" cy="35.9" r="2.46"/>
<circle cx="64.3" cy="35.9" r="1.28"/>
<circle cx="64.3" cy="35.9" r="2.75"/>
<circle cx="64.4" cy="35.9" r="2.45"/>
<circle cx="74.6" cy="35.9" r="1.27"/>
<circle cx="74.6" cy="36" r="2.44"/>
<circle cx="74.6" cy="35.9" r="2.75"/>
<circle cx="84.8" cy="35.9" r="2.75"/>
<circle cx="84.8" cy="35.9" r="1.28"/>
<circle cx="84.8" cy="35.9" r="2.45"/>
<circle cx="94.9" cy="35.9" r="2.46"/>
<circle cx="95" cy="35.9" r="1.29"/>
<circle cx="95" cy="36" r="2.74"/>
<circle cx="105.1" cy="35.9" r="2.75"/>
<circle cx="105.2" cy="35.9" r="2.45"/>
<circle cx="105.2" cy="35.9" r="1.29"/>
<circle cx="115.4" cy="35.9" r="2.75"/>
<circle cx="115.4" cy="35.9" r="1.28"/>
<circle cx="115.4" cy="35.9" r="2.45"/>
<circle cx="43.5" cy="44.9" r="1.69"/>
<circle cx="43.5" cy="44.9" r="1.5"/>
<circle cx="54.2" cy="53.9" r="1.28"/>
<circle cx="54.2" cy="53.9" r="2.74"/>
<circle cx="54.2" cy="53.9" r="2.46"/>
<circle cx="64.3" cy="53.9" r="2.46"/>
<circle cx="64.3" cy="53.9" r="1.28"/>
<circle cx="64.4" cy="53.9" r="2.74"/>
<circle cx="74.6" cy="53.9" r="1.29"/>
<circle cx="74.6" cy="53.9" r="2.44"/>
<circle cx="74.6" cy="53.9" r="2.76"/>
<circle cx="84.8" cy="54" r="2.45"/>
<circle cx="84.8" cy="53.9" r="1.28"/>
<circle cx="84.8" cy="53.9" r="2.74"/>
<circle cx="95" cy="53.9" r="2.75"/>
<circle cx="95" cy="53.9" r="1.28"/>
<circle cx="95" cy="53.9" r="2.45"/>
<circle cx="105.2" cy="53.9" r="2.45"/>
<circle cx="105.2" cy="53.9" r="2.75"/>
<circle cx="105.2" cy="53.9" r="1.28"/>
<circle cx="115.3" cy="53.9" r="2.76"/>
<circle cx="115.4" cy="53.9" r="1.28"/>
<circle cx="115.4" cy="53.9" r="2.46"/>
<circle cx="126" cy="45" r="1.49"/>
<circle cx="126" cy="44.9" r="1.7"/>
<circle cx="54.2" cy="114.8" r="2.39"/>
<circle cx="54.2" cy="114.8" r="2.18"/>
<circle cx="54.2" cy="114.8" r="2.38"/>
<circle cx="59.3" cy="114.8" r=".5"/>
<circle cx="59.3" cy="114.8" r=".28"/>
<circle cx="64.4" cy="114.8" r="2.18"/>
<circle cx="64.4" cy="114.8" r="2.38"/>
<circle cx="69.5" cy="114.8" r=".5"/>
<circle cx="69.5" cy="114.8" r=".3"/>
<circle cx="74.6" cy="114.8" r="2.18"/>
<circle cx="74.6" cy="114.8" r="2.38"/>
<circle cx="79.7" cy="114.8" r=".5"/>
<circle cx="79.7" cy="114.8" r=".3"/>
<circle cx="84.8" cy="114.8" r="2.18"/>
<circle cx="84.8" cy="114.8" r="2.38"/>
<circle cx="89.9" cy="114.8" r=".5"/>
<circle cx="89.9" cy="114.8" r=".3"/>
<circle cx="94.9" cy="114.8" r="2.18"/>
<circle cx="95" cy="114.8" r="2.38"/>
<circle cx="100.1" cy="114.8" r=".3"/>
<circle cx="100.1" cy="114.8" r=".51"/>
<circle cx="105.2" cy="114.8" r="2.17"/>
<circle cx="105.2" cy="114.9" r="2.37"/>
<circle cx="105.2" cy="114.8" r="2.39"/>
<circle cx="110.3" cy="114.8" r=".29"/>
<circle cx="110.3" cy="114.8" r=".5"/>
<circle cx="115.4" cy="114.8" r="2.17"/>
<circle cx="115.4" cy="114.8" r="2.39"/>
<circle cx="115.4" cy="114.8" r="2.38"/>
</g>
<g font-size="6.3">
<text x="221.2" y="180.8">XR Quad Active 7</text>
<text x="234.9" y="187.2">Soapbar</text>
</g>
<g font-size="4.7" fill="#191924">
<text x="25" y="17.2" transform="rotate(30 25 17.2)">R3.17</text>
<text x="47.5" y="19.3">10.20 mm</text>
<text x="28.4" y="44.2" transform="rotate(-90 28.4 44.2)">3</text>
<text x="141.7" y="57.6" transform="rotate(-90 141.7 57.6)">38.10 mm</text>
<text x="75" y="79">82.50 mm</text>
<text x="73.5" y="102.2">76.20 mm</text>
<text x="188.5" y="129.9" transform="rotate(-90 188.5 129.9)">17.50 mm</text>
<text x="243.9" y="132" transform="rotate(-90 243.9 132)">22.80 mm</text>
<text x="77.8" y="141.6">88.90 mm</text>
</g>
<g font-size="3.9" fill="#00f">
<text x="16.1" y="176.8">XR Project by Cycfi Research is licensed under a Creative</text>
<text x="16.1" y="180.6">Commons Attribution-NonCommercial 4.0 International License.</text>
<text x="16.1" y="184.5">http://creativecommons.org/licenses/by-nc/4.0/</text>
<text x="16.1" y="192.3">Copyright CYCFI Research Inc. 2013-2016</text>
</g>
<g font-size="3.9">
<text x="196.1" y="180.6">TITLE:</text>
<text x="197" y="194.5">Document Number: 2016029</text>
<text x="268" y="194.7">REV: v 0.90</text>
<text x="197.7" y="202.3">Date: 02/15/2016</text>
<text x="267.4" y="202.3">SHEET: 1/1</text>
</g>
</svg>
